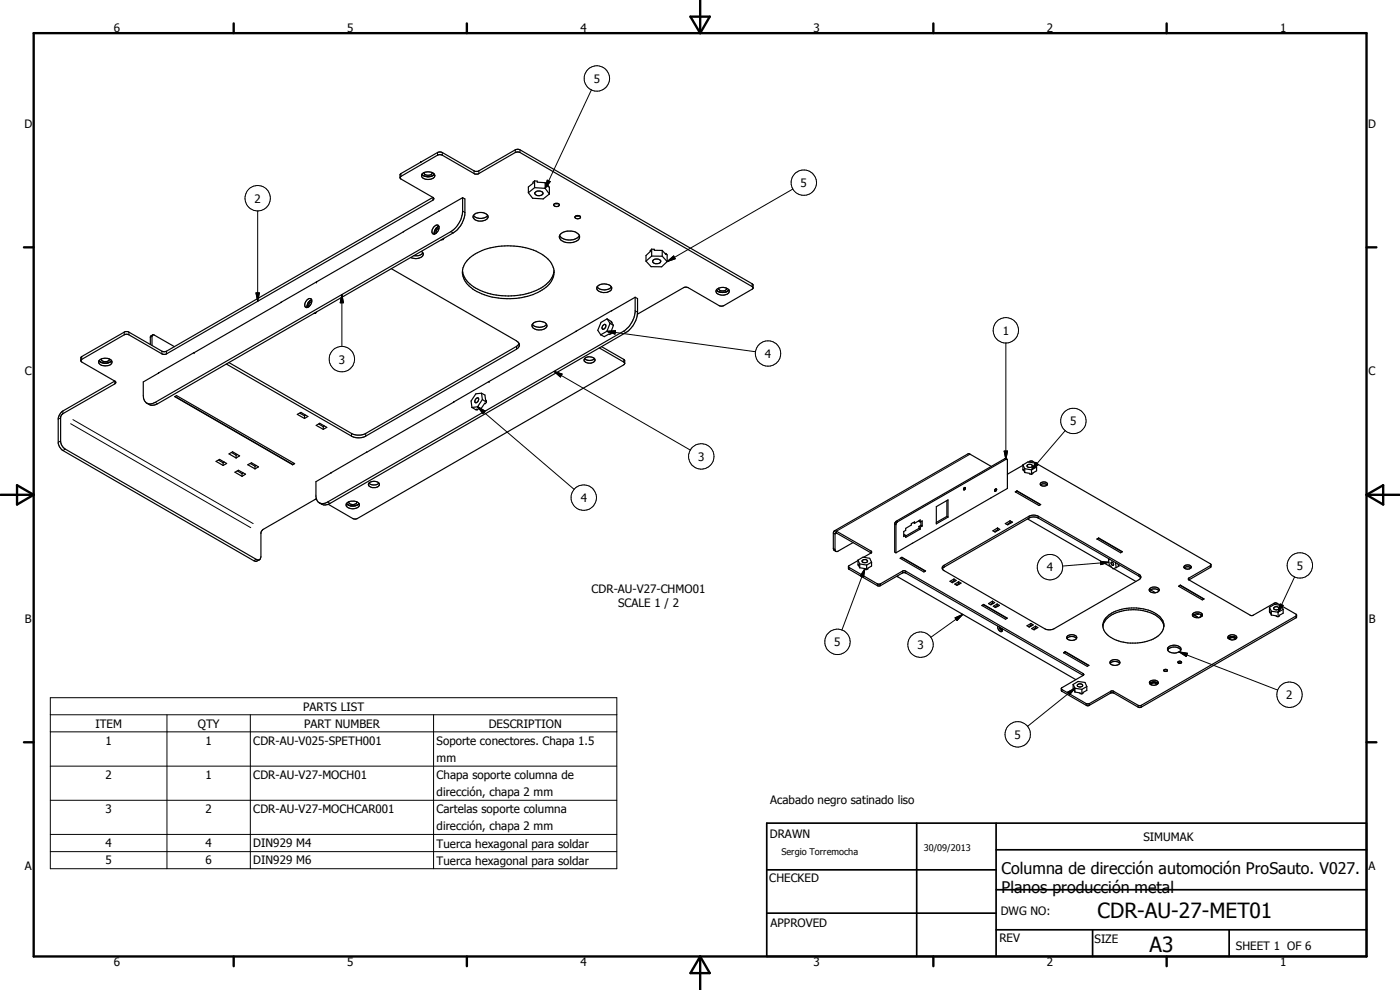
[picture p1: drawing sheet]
<svg xmlns="http://www.w3.org/2000/svg" width="420mm" height="297mm" viewBox="0 0 420 297" stroke-linecap="round" stroke-linejoin="round" font-family="sans-serif">
<g fill="none" stroke="#000" stroke-width=".35">
<path d="M120 53.3v-.8l.3-.4 11.2-6.4 1.2 .1 9.6 5.5 1 .1 11.3-6.4 1.3-.1 70.1 40.6-.2 1.2-8.6 5-.6 .2-.8-.2-9.3-5.4-1.2-.1-14 8.1M126.3 48.6v.1M126.3 48.6l-.2 .2M126.6 48.5l-.3 .1M126.6 52.3a2.77 2.77 0 0 0 3.8 0M126.7 52.2a2.58 2.58 0 0 1 3.8 .4 2.34 2.34 0 0 1-3.6 .8l-.4-.6zM127.3 51.8a1.29 1.29 0 0 0 1.2 .8 1.29 1.29 0 0 0 1.2-.8M129.9 59.2l-9.6-5.5-.2-.6 11.4-6.6 1.2 .1 9.7 5.6h.9l11.3-6.4 1.3-.1 70.1 40.6M129.9 59.2l.3 .4-.3 .5-80.1 46.2h-1l-10.1-5.8-.8-.2-13.6 7.7 .2 .6 9.9 5.7M129.9 59.2l-80.1 46.3h-1l-10.1-5.8-1-.2-13.2 7.5-.3 .4v.8M138.8 59.3l-17.7 10.2M138.8 59.3v4.1a8 8 0 0 1-3.5 6.1l-88.7 51.2a2.18 2.18 0 0 1-2.6 .3 2.18 2.18 0 0 1-1-2.3v-4.1l4.6-2.7"/>
<path d="M138.8 59.3l.7 .4v4.5a7.8 7.8 0 0 1-3.5 5.7l-88.7 51.3a2.73 2.73 0 0 1-3.2-.3M158.6 57.8l1.2 1.7 3.2 .2 1.9-1.5M160.4 54.3l-.4 .4v.3l-1.4 1.1v1.7M160.4 54.3l.8 .1v.3l2.4 .1M160.4 54.3v2M160.4 56.3l3.2 .2M160.4 56.3l-1.8 1.5M160.6 57.8l.7-.5h.8a.65 .65 0 0 1 .8 .4 .65 .65 0 0 1-.4 .8 1.34 1.34 0 0 1-2-.6zM163.6 54.8l.9 1.2v-.2M163.6 54.8v1.7M163.6 56.5l1.3 1.7M164.5 55.8v.2"/>
<path d="M164.5 55.8l.4 .4v2M121.1 69.5h.1M121.1 69.5l-36.8 21.2M126.4 75.4a1.02 1.02 0 0 1 .6 1.2 1.02 1.02 0 0 1-1.1 .8 3.4 3.4 0 0 1-2.6-.1M126.9 75.9a2.56 2.56 0 0 1-2.7 .8M130.3 68l.4-.4a.76 .76 0 0 1 1 .2 .76 .76 0 0 1 0 1 1.45 1.45 0 0 1-1.9 1.3 1.71 1.71 0 0 1 .5-2.1zM131.7 67.9a2.04 2.04 0 0 0-1.3 2.3M131.7 68.6a1.01 1.01 0 0 0-.8 1.3M131.8 63.3v.1M132.7 71.8l.3 .1M133 71.9l-.6 .1M133.3 71.5l-.3 .4"/>
<path d="M140.5 77.9a17.7 17.7 0 0 1 13.8-4.1 14.1 14.1 0 0 1 11.3 5.4 5.7 5.7 0 0 1-2.9 7.8 21.1 21.1 0 0 1-20.8-.3 5.5 5.5 0 0 1-1.4-8.8zM142.1 64.7a2.93 2.93 0 0 1 4.3 0M142.1 64.7a1.26 1.26 0 0 0 1.3 1.6 2.74 2.74 0 0 0 3.1-1l-.1-.6M142.1 64.6a3 3 0 0 0 4.3 0M166.3 61.2a.9 .9 0 0 1 .9-.3 .9 .9 0 0 1 .6 .7 .92 .92 0 0 1-.9 .4 .92 .92 0 0 1-.7-.7zM166.6 61.1h.9M168 70.7a3.9 3.9 0 0 0 5.9 0M168.3 70.1a4.4 4.4 0 0 1 4.5-.5 1.47 1.47 0 0 1 1.1 1.6 1.47 1.47 0 0 1-1.4 1.4 3.4 3.4 0 0 1-4.7-1.5zM172.9 64.8h1M173 64.7l-.5 .3a.9 .9 0 0 0 .8 .7 .9 .9 0 0 0 .9-.5l-.4-.5M173 64.7h.8M193.9 78.4l1.5 1.6 3.2 .1 1.6-1.6"/>
<path d="M195.6 74.8l-.5 .4v.3l-1.2 1.2v1.7M195.6 74.8h.8v.3h2.3M195.6 74.8v2M195.6 76.8l3.1 .1M195.6 76.8l-1.7 1.6M196 78.1a1.41 1.41 0 0 1 2.3 .4 1.27 1.27 0 0 1-1.3 .7 1.27 1.27 0 0 1-1.1-1zM198.7 75.1l1.1 1.3v-.4l.4 .5v2M198.7 75.1v1.8M198.7 76.9l1.5 1.6M84.3 90.7h.1M84.4 90.7l-36.8 21.3M84.4 90.7h.1"/>
<path d="M92.1 90a.93 .93 0 0 1 1.3-.3 1.84 1.84 0 0 1-1.6 2.5 1.55 1.55 0 0 1 .3-2.2zM93.5 90a2.04 2.04 0 0 0-1.3 2.2M93.5 90.6a1.01 1.01 0 0 0-.8 1.4M94.5 93.9l.2 .1M94.7 94l-.6 .1M95 84.6h.1M95 93.6l-.3 .4M117.4 80.6l37.6 21.7 .8 .8M138.8 81.3a7.7 7.7 0 0 0 5.3 5.8 21.1 21.1 0 0 0 19.4-1.5 6.3 6.3 0 0 0 2.8-4.3M159.8 97.3a2.92 2.92 0 0 0 4.2 0M159.8 97.2a2.82 2.82 0 0 1 4.3 .3 1.84 1.84 0 0 1-2.4 1.5 1.76 1.76 0 0 1-2-1.4zM172.9 99.4l-26.1 15.1"/>
<path d="M172.9 99.4h.1M179.2 86.1a2.87 2.87 0 0 0 4.3 0M179.3 86a2.99 2.99 0 0 1 4.3 .3 1.83 1.83 0 0 1-2.4 1.5 1.84 1.84 0 0 1-2.1-1.4zM180.9 97.7l.5-.4a.79 .79 0 0 1 .4 1 .79 .79 0 0 1-.9 .5l-.2-.3zM182.1 99.4l1.3 .7M182.1 99.4l-1.8 1.1M182.2 95.7l-1.8 1-1 2.4 .9 1.4M182.2 95.7l1.4 1M182.2 95.7l.9 1.3M183.1 97l1 .6M183.1 97l-1 2.4M183.5 96.7h.1"/>
<path d="M183.5 93.2l.1 .1M183.5 93.2l-10.6 6.2M183.6 96.7l-.2-.1 .7 1M184.1 97.6l-.7 2.5M190.6 89.2l.7 .4v4.1a7.8 7.8 0 0 1-3.5 6.1l-88.8 51.2-.6 .4-1.3 .1-1.3-.6M190.6 89.2v4.5a8.2 8.2 0 0 1-3.5 5.7l-88.8 51.2a2.07 2.07 0 0 1-3.3-.9M190.6 89.2l-7.1 4M215 87a2.77 2.77 0 0 0 3.8 0M215 86.9a2.53 2.53 0 0 1 3.9 .4 2.12 2.12 0 0 1-3.2 1 .97 .97 0 0 1-.7-1.4zM215.7 86.5a1.29 1.29 0 0 0 1.2 .8 1.29 1.29 0 0 0 1.2-.8M29.7 108.2a2.6 2.6 0 0 0 3.8 0M29.8 108.1a2.62 2.62 0 0 1 3.8 .4 1.63 1.63 0 0 1-2.2 1.3l-.6-.1a1.02 1.02 0 0 1-1-.5 1.02 1.02 0 0 1 0-1.1z"/>
<path d="M30.4 107.7a1.32 1.32 0 0 0 1.2 .8 1.32 1.32 0 0 0 1.2-.8M34.4 114.3l.3 .4-.3 .5-15.8 9.2-.4 .8v7.4a3.3 3.3 0 0 0 1.4 2.1l57.3 33.1a.86 .86 0 0 0 1 .1 .86 .86 0 0 0 .4-.9v-7.1l.5-.9 16.2-9.3M34.4 114.3l-15.5 9a3.6 3.6 0 0 0-1.4 2.2v7.5a3.6 3.6 0 0 0 1.4 2.2l57.2 33 .7 .2 1.1-.5M45.8 100.5l-.7 .6v2.2M45.9 100.5l-.3 .3v2.8M45.9 100.5l6.5 3.5M52.4 119l.6-.3 35.4 20.4-.6 .3zM52.5 119l35.4 20.4M142.8 119.7a.49 .49 0 0 1 .8-.2 .49 .49 0 0 1-.1 .8l-.6 .5-.3-.1v-.6zM144.5 118l1 .5 .5 2.1M144.5 118l-1.7 .2-1.4 2.1 .2 2M144.5 118l.3 1.9"/>
<path d="M144.8 119.9l1.2 .7M144.8 119.9l-1.5 2.1M146.8 114.5h.1M146.8 114.5l-10.7 6.1M155.8 103.1a1.35 1.35 0 0 1-.8 1.7l-45.2 26.1a4.6 4.6 0 0 1-4.3 0l-37.6-21.7M155.8 103.1l-.8 .8-45.2 26.1a4.6 4.6 0 0 1-4.3 0l-36.8-21.2M175.4 107.6a2.33 2.33 0 0 0 3 0M175.6 107.4a2.05 2.05 0 0 1 3 .6 1.9 1.9 0 0 1-3.3 .1zM179.9 104.4l7.6 4.6M180.5 104l6.8 3.9 .2 .3-.2 1.1-80.2 46.4-1.2-.1-7.4-4.3M183.4 100.1l-2.1 .9-1-.5M64.8 138.4l1.1-.6 2.1 1.3-1 .6z"/>
<path d="M65.6 138l1.4 .9M67 138.9v.8M67.3 138.6l-.3 .3M68.7 136.2l1.1-.6 2.1 1.2-1 .6zM69.5 135.8l1.4 .8M70.9 136.6v.8M71.2 136.4l-.3 .2M74.4 139.4l1.1-.5 2.1 1.2-1.1 .6zM75.1 139.1l1.4 .8M76.5 139.9v.8M76.9 139.7l-.4 .2M87.8 139.3v.1"/>
<path d="M88.3 139.1l-.4 .3M89.2 124.3l1.1-.6 2.1 1.3-1 .6zM89.9 124l1.5 .8M91.4 124.8v.8M91.7 124.5l-.3 .3M94.9 127.6l1.1-.6 2.1 1.2-1.1 .6zM95.6 127.2l1.4 .8M97 128v.8M97.4 127.8l-.4 .2M110 135.7h.1M110 135.7l-10.6 6.2M136.1 120.6h.1"/>
<path d="M136.2 120.6l-26.2 15.1M141.6 122.3l1.3 .7 .4-.1M143.1 122.8l.2 .1M143.3 122l1 .6M143.3 122l-1.7 .3M144.3 122.6l-1.3 .2 .3 .1M146 120.6l-.3 .5-.2-.1-1.2 1.6M297.5 140l-6.4-3.7-.6-.1-40.1 23.1M302.2 137.8l.1 8.8-28.5 16.4M302.2 137.8l-.7-.2-32.5 18.8-.5 .8v8.5l.4 .2M302.2 137.8l-32.9 18.8-.4 .7v8.6M307 139.6l-4.7 2.7"/>
<path d="M307 139.5l.1 1.6M307 139.5l1.5-.9 2 .3 .6 1.2M307 139.5l.5 1.1M308.3 139.6a.9 .9 0 0 1 1.5 .3 .87 .87 0 0 1-.8 .4 .87 .87 0 0 1-.7-.6zM308.7 138.6l.4-.3h.7l53.6 31-.1 1-6.5 3.7M70.5 141.7l1.1-.6 2.1 1.2-1.1 .6zM71.2 141.3l1.4 .8M72.6 142.1v.8M73 141.9l-.4 .2M99.4 141.9l-4.6 2.6 .2 5.2M99.4 141.8v.1M104 151.1a2.71 2.71 0 0 0 3.7 0"/>
<path d="M104 151l1-.5 1.4-.1a1.11 1.11 0 0 1 1.2 .4 1.11 1.11 0 0 1-.1 1.3 2.53 2.53 0 0 1-3.6-.5zM104.6 150.6a1.32 1.32 0 0 0 1.3 .8 1.32 1.32 0 0 0 1.2-.8M110.7 144.9a2.05 2.05 0 0 1 3.2 .4l-.1 .4-.6 .4-1.5 .2a.96 .96 0 0 1-1-1.4zM110.7 144.9a2.21 2.21 0 0 0 3 0M250.4 159.3l.6 .1 10.5 6.1M250.4 159.3l-.3 .6v4.6l.2 .6 .6 .3M274.1 156.8l.4 .2M274.5 157v-.4l-1 .5v.4l-1.7 1v.6l-.6 .4v1.5l.6-.3M275.8 156.2l.4 .4M275.8 157.9v.6M275.8 158.5l-4 2.3M275.8 158.5l.4 .2"/>
<path d="M275.8 157.9l.4 .3M276.2 156.6l.6-.3v1.5M276.2 156.6v-.6l-1.7 1M276.2 158.2v.5M276.2 158.7l-4.4 2.5v-.5M276.4 156.5v1.1M276.4 157.6l.4 .2M276.4 157.6l-.6 .3M276.8 157.8l-.6 .4M281 152l3.5-2v5.2l-3.5 2zM284.2 150.2v4.7M284.2 154.9l.3 .3"/>
<path d="M284.2 154.9l-3.2 1.9M289.2 146.7v.2h.3l.2-.6h-.3l-.2 .4M289.4 146.3l-.1 .2M298 159.3l1.4-.9 .6 .4-1.3 .8zM298.7 146.8l-.2 .3M298.8 146.7h.1a.36 .36 0 0 1 .1 .5 .36 .36 0 0 1-.5 .1v-.2M298.8 146.7l-.3 .4M299.4 159l.2 .1M299.4 159l-1 .5M299.4 158.4v.6M301.7 157.1l1.4-.8 .8 .4-1.5 .8zM303.1 156.8l.2 .1"/>
<path d="M303.1 156.8l-.9 .6M303.1 156.3v.5M304.7 147.6l.5-.3 7.1 4.1-.5 .3zM305.2 147.3v.1M305.2 147.4l7 4M305.2 147.4l-.5 .2M307.1 141.1v-.2l.4 .9M307.2 141l-.1 .1M307.5 141.8l1.6 .2v.2l.5 .1M307.5 140.6v1.2M307.5 140.6l2.1 .4M308.4 155.7l25.3 14.6"/>
<path d="M309.6 141v1.3M311.1 140.1v1.2l-1.5 1M311.1 140.1l-1.5 .9M312.2 145.5a1.13 1.13 0 0 1 1-1 1.13 1.13 0 0 1 1.2 .6l-.1 .4M312.2 145.5a1.53 1.53 0 0 0 2.1 0M312.3 145.5a1.54 1.54 0 0 1 2 0M250.9 165.4l-.3-.4 .1-5.1 10.7 6M254.6 170l.2 .8 8.8 5 .6-.1 6.8-3.9h.6l53.5 30.8M254.6 170l9.2 5.3 7-3.9h1l53.3 30.7 .2 .3-.2 .2M256 162.8l-4.6 2.7-.5-.1M257.5 168.2l-2.9 1.8M257.5 168.1l.1 1.6"/>
<path d="M257.5 168.1l1.5-.9 2 .3 .6 1.2M257.5 168.1l.5 1.1M257.6 169.7v-.2l.4 .8M257.7 169.6l-.1 .1M258 170.3l1.6 .3v.2l.5 .1M258 169.2v1.1M258 169.2l2.1 .3M258.7 168.2a.91 .91 0 0 1 .9-.3 .91 .91 0 0 1 .7 .6 .91 .91 0 0 1-.8 .4 .91 .91 0 0 1-.8-.7zM260.1 169.5v1.4M261.4 165.9l-2.2 1.3M261.5 165.5h.1M261.6 165.5l-.2 .4"/>
<path d="M261.6 168.7v1.1l-1.5 1.1M261.6 168.7l-1.5 .8M269.1 172.9l53.8 31M270.7 167.2l7.1 4.1-.5 .3-7.1-4.1M270.7 167.2v.1M270.7 167.2l-.5 .3M270.7 167.3l7 4.1M270.7 167.3l-.5 .3M271.2 160.6l.3-.2 .3 .3M273.8 163l-4.9 2.9M282.8 170.7l.6-.6 25.4-14.7 1.6-.3 1.2 .3 30.2 17.4 .5 .6M283.1 169.8l25.7-14.9a3 3 0 0 1 2.8 0l30.2 17.4a.84 .84 0 0 1 .6 .8 .84 .84 0 0 1-.6 .8l-25.5 14.7a3.1 3.1 0 0 1-2.8 0l-30.1-17.4a.84 .84 0 0 1-.6-.6 .84 .84 0 0 1 .3-.8z"/>
<path d="M285.1 174.4l1.2-.7 .7 .5-1.2 .6zM286.3 174.3l-.7 .4M286.3 174.3l.2 .1M286.3 173.7v.6M286.5 175.3l1.2-.8 .7 .5-1.2 .6zM287.7 175.1l-.7 .4M287.7 175.1l.2 .2M287.7 174.5v.6M329.2 161.7l.5-.3 7.1 4.1-.5 .4zM329.7 161.4v.1M329.7 161.5l7.1 4.1M329.7 161.5l-.4 .3"/>
<path d="M332.7 168l.2 1.5 1.1 1.1 1-.3M333 167.8l-.3 .2M333.1 167.8l-.4 .2M333.5 168.7l.5 .1 .2 .5-.1 .3-.5-.2zM334.2 170.6l6.7 3.9M334.8 168.8l.2 1.5M335.6 169.3l.2 .5-.8 .5M345 177.3a1.9 1.9 0 0 1 2.8 0M345.1 176.5a1.69 1.69 0 0 1 2.8 .7 1.81 1.81 0 0 1-3-.2zM345.3 177l1.5 .8M353.7 175.9l.5-.3 7.1 4.1-.5 .3zM354.2 175.6v.1"/>
<path d="M354.2 175.7l7.1 4M354.2 175.7l-.4 .2M355.4 170.4a1.44 1.44 0 0 1 2 0M355.5 169.8a1.24 1.24 0 0 1 2 .5 1.33 1.33 0 0 1-2.2-.2zM356.8 174l18.5 10.7h.7l6.5-3.7a2.08 2.08 0 0 1 1.8 .6M363.4 169.5l-6.7 4 .1 .5M294.7 181.7l.5-.3 7.1 4.1-.5 .3zM295.2 181.4h.1M295.2 181.4l7 4.1M295.2 181.4l-.5 .3M296.7 181.1l1.1-.7 .7 .4-1.1 .7zM297.8 181l-.7 .4"/>
<path d="M297.8 181l.3 .1M297.8 180.4v.6M298.1 181.9l1.1-.7 .8 .5-1.2 .6zM299.2 181.8l-.7 .4M299.2 181.8l.3 .1M299.2 181.2v.6M299.5 187.9a1.07 1.07 0 0 0 .1 1.1 1.07 1.07 0 0 0 1.2 .4v-.2M299.9 188.1l.3 .7 .6 .4M300.3 188.3l.5 .5M300.8 188.6v.6M308.2 187.7l1.2-.6 .7 .4-1.2 .7zM309.4 187.6l-.7 .4"/>
<path d="M309.4 187.6l.2 .1M309.4 187.1v.5M309.6 188.6l1.2-.7 .7 .4-1.2 .7zM310.8 188.4l-.7 .4M310.8 188.4l.3 .2M310.8 187.9v.5M319.2 195.8l.5-.3 7.1 4.1-.5 .3zM319.7 195.5v.1M319.7 195.6l7 4.1M319.7 195.6l-.5 .3M320.2 191.6a2.03 2.03 0 0 1 2.9 0M320.4 190.8a1.86 1.86 0 0 1 2.8 .5 1.77 1.77 0 0 1-3.1 0z"/>
<path d="M331 188a6 6 0 0 1 4.9-4.4 13.4 13.4 0 0 1 12.2 1.9l.8 1.2 .4 1.3M331.9 185.3a13 13 0 0 1 13.9-1.8 5 5 0 0 1 3.5 4.5 5.8 5.8 0 0 1-5.1 4.4 13.3 13.3 0 0 1-12.1-2.2 3.4 3.4 0 0 1-.2-4.9zM333.2 198.5a1.82 1.82 0 0 1 2.9 .3 1.73 1.73 0 0 1-3 0zM333.2 199.1a1.98 1.98 0 0 1 2.8 0M350.4 195a2.58 2.58 0 0 1 4 0M350.6 194.3a2.81 2.81 0 0 1 3.8 .1 1.6 1.6 0 0 1-2.3 1.5 1.26 1.26 0 0 1-1.3-.3 1.26 1.26 0 0 1-.2-1.3zM353.6 198.5a.53 .53 0 0 1 .6-.2 .53 .53 0 0 1 .3 .6 .53 .53 0 0 1-.6 .2 .53 .53 0 0 1-.3-.6zM353.7 199h.7M358.2 184.4h.2a1.85 1.85 0 0 1 2.4 .4M358.2 184.4l-.3 .4M358.2 184.4l1.1 .7M358.5 184.3l.2 .4 1 .6"/>
<path d="M359.1 184.2h.6M360.5 184.4v.2M360.5 184.6l-.5 .7M360.6 184.5l-.1 .1M360.7 184.8h.1M360.8 184.8a1.2 1.2 0 0 0-1.7-1.2l-.6 .2-.6 .5a1.21 1.21 0 0 0 1.8 1h.2M360.8 184.8l-.9 .5M368.6 191.5a1.75 1.75 0 0 1 2.5 0M368.6 191.6l.4 .2M369 191.8a.92 .92 0 0 1 .8-.5 .92 .92 0 0 1 .9 .5M371.1 191.5a1.02 1.02 0 0 0-1.5-1 .84 .84 0 0 0-.8 .2 .84 .84 0 0 0-.2 .9M371.1 191.5a1.85 1.85 0 0 1-2.1 .3"/>
<path d="M381 182.2l.2 1.7M381 182.2l1.5-.8 2 .3 .6 1.1M381 182.2l.5 1.2M381.2 183.9v-.3l.3 .9M381.2 183.8v.1M381.5 184.5l2.1 .5M381.5 183.4v1.1M381.5 183.4l2.1 .3M382.5 182.2a.87 .87 0 0 1 1.3 .4 .89 .89 0 0 1-1.5-.2zM383.6 183.7v1.3M384.6 181.8l4.3 2.5 .2 .9-46.8 27.1h-.6l-7.7-4.4h-.7l-6.5 3.8-.5 .1-7.6-4.4-.2-.8M385.1 182.8v1.2l-1.5 1"/>
<path d="M385.1 182.8l-1.5 .9M389.1 184.7l-46.9 27.1-.5-.1-7.7-4.4h-.6l-6.5 3.8-.6 .1-7.8-4.6M322.1 205.4l.1 1.6M322.1 205.4l1.4-.9 2.1 .3 .6 1.2M322.1 205.4l.5 1.1M322.2 207v-.2l.4 .8M322.3 206.9l-.1 .1M322.6 207.6l2.1 .6M322.6 206.5v1.1M322.6 206.5l2.1 .3M323.4 205.4a.77 .77 0 0 1 .9-.3 .77 .77 0 0 1 .5 .8 .89 .89 0 0 1-1.5-.4zM324.7 206.8v1.4"/>
<path d="M324.9 202.6v.1M325.1 202.6l-6.6 4M326.2 206v1.1l-1.5 1.1M326.2 206l-1.5 .8M345 205.1a1.79 1.79 0 0 1 2.5 0M345.1 204.4a1.46 1.46 0 0 1 2.5 .6 1.52 1.52 0 0 1-2.6-.3zM345.5 205.4a.86 .86 0 0 1 .8-.5 .86 .86 0 0 1 .8 .5M349.5 201.4h.6M349.7 201.4h.3M350.3 201a.52 .52 0 0 0-.6-.2 .52 .52 0 0 0-.4 .5l.2 .2M350.3 201v.1M350.3 201.1l-.2 .4"/>
</g>
<g fill="none" stroke="#000" stroke-width=".3">
<path d="M177.5 27l-13.9 29.5M120.3 52.1v.8M129.9 59.3v.7M131.3 45.8v.7M132.7 45.8v.7M142.3 51.3v.8M143.7 51.3v.8M154.6 45v.7M156.1 45v.7M164.2 54.1l.9 .4-1.5 2zM237.9 56.7l-37.7 21.8M77.3 63.3v27.1"/>
<path d="M135.3 69.5l.7 .4M138.9 63.4l.6 .4M200.2 78.5l2-1.7 .4 .8zM37.3 99.7v.7M38.7 99.7v.7M76.8 87.9h1l-.5 2.5zM102.6 88.4l.5 2.4h-1zM102.6 88.4v15.5M182.1 99.4l2.6-.2-.1 1zM182.1 99.4l44.6 6.1M187.1 99.4l.7 .4M190.7 93.3l.6 .3"/>
<path d="M225.7 85.2v.7M24.5 107.1v.7M34.4 114.4v.7M45.6 101l-.5 .3M48.6 105.4v.7M50 105.4v.7M155 104v.7M166.3 111.4l2.4 .8-.5 .9zM166.3 111.4l40.9 23.6M187.2 107.9v.7M301.9 102.9v34.9M18.1 125.4l-.6 .4"/>
<path d="M18.1 132.3l-.6 .4M18.9 123.4v.7M19.6 134.8l-.6 .3M21.2 127.1l54.1 31.2M21.9 125.9l54.1 31.2M46.6 120.7l.6 .4M105.5 130.1v.8M109.8 130.1v.8M143.3 122l2.3 1.3-.7 .8zM143.3 122l29 24.8M291.1 136.3l-40.1 23.1v.5l-.4 .3-.5-.3M301.4 135.3h1l-.5 2.5z"/>
<path d="M301.5 137.6l.4 .2M310.8 138.7l.8 .7-2 1.6zM319.7 129.2l-10.1 11.8M98.4 150.7l.6 .3M268.5 157.2l.4 .2M269 156.4l.3 .2M308.8 154.9v.5M311.6 154.9v.5M76.8 167.9l-.6 .3M250.1 164.5l.5 .3M254.8 170.3v.5M259.6 170.6l-.4 2.5-1-.3z"/>
<path d="M259.6 170.6l-6.9 18.4M261.4 165.4v.5M263.3 175.2v.5M264.2 175.2v.5M270.8 171.4v.5M271.8 171.4v.5M283.4 169.6v.5M330.3 168.4l2.5 .3-2.4 .7zM332.8 168.7l-13.9 1.1M341.8 172.3v.5M356.8 173.4v.6M363.3 169.7v.6"/>
<path d="M388.5 173.1l-4.9 10.6M286.6 185.4l2.4-1.1-1.8 1.9zM289 184.3l-9.7 6.9M353.9 195.6l2.5 .4-.4 1zM353.9 195.6l29.5 11.5M384.2 181.2l.9 .5-1.5 2zM388.9 184.8v.6M15.1 209.3h170v51.3h-170zM15.1 214.5h170M15.1 219.6h170M50.1 214.5v46.1M75.1 214.5v46.1"/>
<path d="M130.1 214.5v46.1M318.7 206.9v.5M320.4 207.7l2.2-1.2-1.6 1.9zM322.6 206.5l-14.2 11.4M325.1 202.1v.5M326 211.1v.5M326.9 211.1v.5M333.3 207.4v.5M334.3 207.4v.5M341.6 211.6v.6M342.5 211.6v.6M15.1 229.9h170"/>
<path d="M15.1 240.1h170M15.1 250.4h170M15.1 255.5h170"/>
<circle cx="179.1" cy="23.5" r="3.8"/>
<circle cx="77.3" cy="59.5" r="3.8"/>
<circle cx="241.2" cy="54.8" r="3.8"/>
<circle cx="301.9" cy="99.1" r="3.8"/>
<circle cx="102.6" cy="107.7" r="3.8"/>
<circle cx="230.5" cy="106.1" r="3.8"/>
<circle cx="210.5" cy="137" r="3.8"/>
<circle cx="322.1" cy="126.3" r="3.8"/>
<circle cx="175.2" cy="149.3" r="3.8"/>
<circle cx="315.1" cy="170.2" r="3.8"/>
<circle cx="390.1" cy="169.6" r="3.8"/>
<circle cx="251.3" cy="192.6" r="3.8"/>
<circle cx="276.3" cy="193.4" r="3.8"/>
<circle cx="387" cy="208.4" r="3.8"/>
<circle cx="305.4" cy="220.3" r="3.8"/>
</g>
<g fill="#000">
<circle cx="95" cy="84.6" r=".18"/>
<circle cx="58.2" cy="105.8" r=".18"/>
<circle cx="146.8" cy="114.5" r=".18"/>
<circle cx="334.8" cy="168.8" r=".18"/>
</g>
<g fill="none" stroke="#000" stroke-width=".71">
<path d="M10.1 9.9h400v277.1h-400zM70.1 7v2.9M140.1 7v2.9M207.2 5h5.8l-2.9 4.9zM210.1 0v9.9M280.1 7v2.9M350.1 7v2.9M7.2 74.2h2.9M410.1 74.2h3M.1 148.5h10M5.1 145.6l5 2.9-5 2.9zM410.1 148.5h10"/>
<path d="M410.1 148.5l5-2.9v5.8zM7.2 222.7h2.9M410.1 222.7h3M70.1 287v2.9M140.1 287v2.9M210.1 287v10M210.1 287l2.9 5h-5.8zM280.1 287v2.9M350.1 287v2.9"/>
</g>
<path d="M230.1 247h180v40h-180zM275.1 247v40M298.9 255h111.2M298.9 247v40M230.1 274h68.8M230.1 261h68.8M298.9 279h111.2M298.9 267h111.2M327.9 279v8M368.9 279v8" fill="none" stroke="#000" stroke-width=".51"/>
<g fill="#000">
<path d="M164.2 54.1l.9 .4-1.5 2zM200.2 78.5l2-1.7 .4 .8zM76.8 87.9h1l-.5 2.5zM102.6 88.4l.5 2.4h-1zM182.1 99.4l2.6-.2-.1 1zM166.3 111.4l2.4 .8-.5 .9zM143.3 122l2.3 1.3-.7 .8zM301.4 135.3h1l-.5 2.5zM310.8 138.7l.8 .7-2 1.6zM259.6 170.6l-.4 2.5-1-.3zM330.3 168.4l2.5 .3-2.4 .7zM286.6 185.4l2.4-1.1-1.8 1.9z"/>
<path d="M353.9 195.6l2.5 .4-.4 1zM384.2 181.2l.9 .5-1.5 2zM320.4 207.7l2.2-1.2-1.6 1.9z"/>
</g>
<g font-size="6.3">
<text x="329.4" y="275.4">CDR-AU-27-MET01</text>
<text x="345" y="285.6">A3</text>
</g>
<g font-size="4.8">
<text x="300.6" y="262.1">Columna de dirección automoción ProSauto. V027.</text>
<text x="300.6" y="267.8">Planos producción metal</text>
</g>
<g font-size="3.5">
<text x="34.2" y="9.6">6</text>
<text x="104.2" y="9.6">5</text>
<text x="174.2" y="9.6">4</text>
<text x="244.2" y="9.6">3</text>
<text x="314.2" y="9.6">2</text>
<text x="384.2" y="9.6">1</text>
<text x="178.2" y="24.8">5</text>
<text x="7.3" y="38.4">D</text>
<text x="410.6" y="38.4">D</text>
<text x="240.3" y="56.1">5</text>
<text x="76.4" y="60.8">2</text>
<text x="300.9" y="100.4">1</text>
<text x="229.6" y="107.4">4</text>
<text x="7.4" y="112.6">C</text>
<text x="101.7" y="109.1">3</text>
<text x="410.7" y="112.6">C</text>
<text x="321.2" y="127.6">5</text>
<text x="209.5" y="138.3">3</text>
<text x="174.3" y="150.6">4</text>
<text x="314.1" y="171.4">4</text>
<text x="389.2" y="170.9">5</text>
<text x="177.5" y="178.1">CDR-AU-V27-CHMO01</text>
<text x="185.5" y="182.2">SCALE 1 / 2</text>
<text x="7.4" y="186.9">B</text>
<text x="410.8" y="186.9">B</text>
<text x="250.4" y="193.8">5</text>
<text x="275.3" y="194.7">3</text>
<text x="386" y="209.8">2</text>
<text x="91" y="213.2">PARTS LIST</text>
<text x="28.6" y="218.3">ITEM</text>
<text x="59.4" y="218.3">QTY</text>
<text x="91.3" y="218.3">PART NUMBER</text>
<text x="146.7" y="218.3">DESCRIPTION</text>
<text x="304.5" y="221.6">5</text>
<text x="31.7" y="223.4">1</text>
<text x="61.7" y="223.4">1</text>
<text x="76" y="223.4">CDR-AU-V025-SPETH001</text>
<text x="131" y="223.5">Soporte conectores. Chapa 1.5</text>
<text x="31.7" y="233.7">2</text>
<text x="61.7" y="233.7">1</text>
<text x="76" y="233.7">CDR-AU-V27-MOCH01</text>
<text x="131" y="228.6">mm</text>
<text x="131" y="233.8">Chapa soporte columna de</text>
<text x="131" y="238.9">dirección, chapa 2 mm</text>
<text x="31.7" y="244">3</text>
<text x="61.7" y="244">2</text>
<text x="76" y="244">CDR-AU-V27-MOCHCAR001</text>
<text x="131" y="244">Cartelas soporte columna</text>
<text x="231.1" y="241.3">Acabado negro satinado liso</text>
<text x="131" y="249.2">dirección, chapa 2 mm</text>
<text x="231" y="251.5">DRAWN</text>
<text x="31.7" y="254.3">4</text>
<text x="61.7" y="254.3">4</text>
<text x="76" y="254.3">DIN929 M4</text>
<text x="131" y="254.3">Tuerca hexagonal para soldar</text>
<text x="343.1" y="252.3">SIMUMAK</text>
<text x="7.4" y="261.1">A</text>
<text x="31.7" y="259.4">5</text>
<text x="61.7" y="259.4">6</text>
<text x="76" y="259.4">DIN929 M6</text>
<text x="131" y="259.4">Tuerca hexagonal para soldar</text>
<text x="410.7" y="261.1">A</text>
<text x="230.9" y="264.6">CHECKED</text>
<text x="300.3" y="274.5">DWG NO:</text>
<text x="231.3" y="278.3">APPROVED</text>
<text x="299.9" y="282.6">REV</text>
<text x="328.5" y="283.1">SIZE</text>
<text x="370.9" y="285.1">SHEET 1 OF 6</text>
<text x="34.2" y="289.9">6</text>
<text x="104.2" y="289.9">5</text>
<text x="174.2" y="289.9">4</text>
<text x="244.2" y="289.9">3</text>
<text x="314.2" y="289.9">2</text>
<text x="384.2" y="289.9">1</text>
</g>
<g font-size="2.7">
<text x="234.5" y="256.6">Sergio Torremocha</text>
<text x="277.2" y="255.3">30/09/2013</text>
</g>
</svg>
